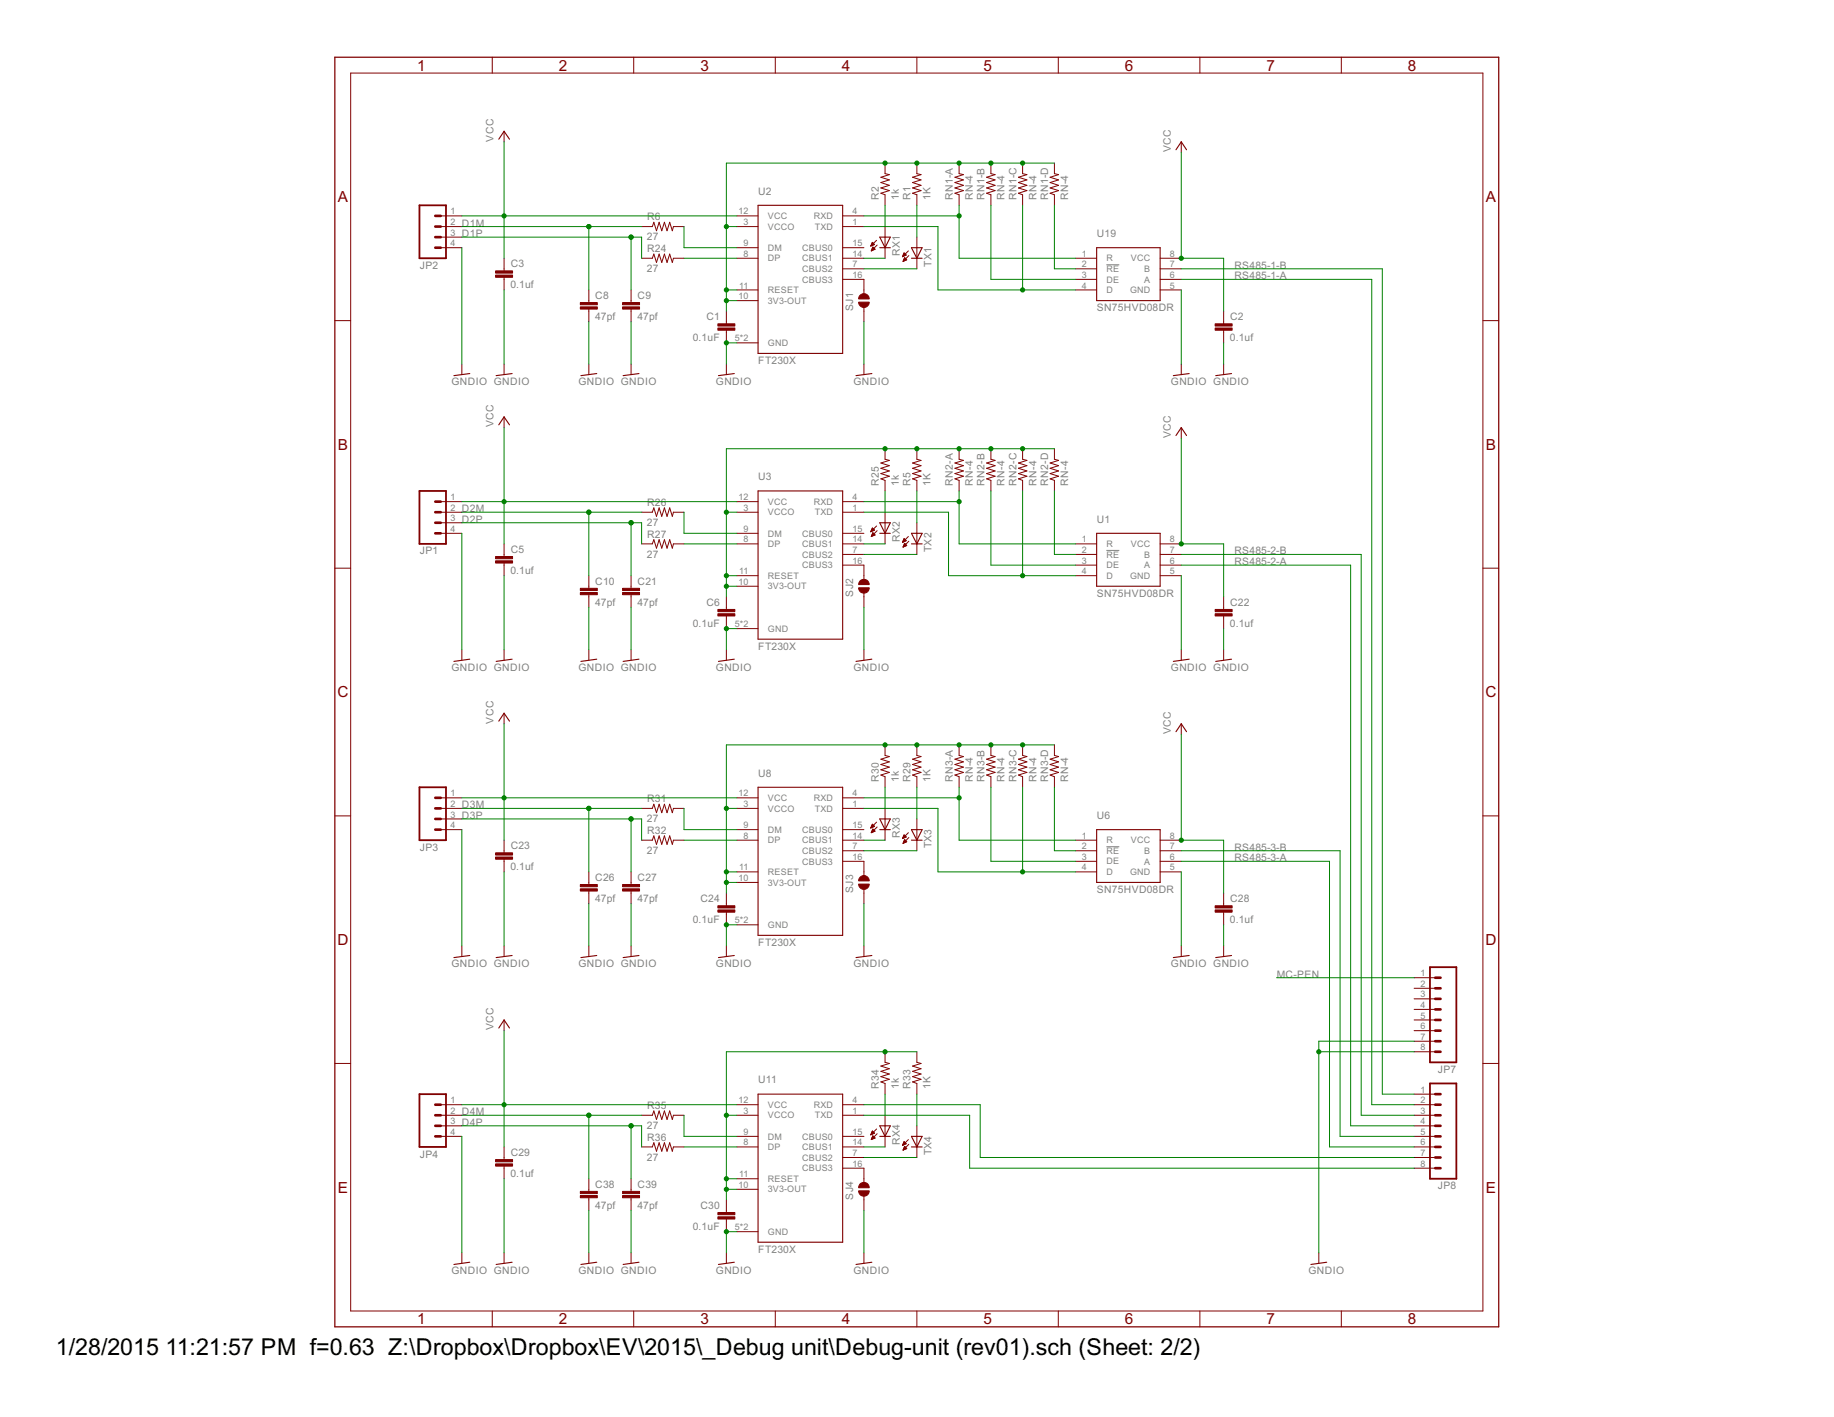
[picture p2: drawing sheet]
<svg xmlns="http://www.w3.org/2000/svg" width="279mm" height="216mm" viewBox="0 0 279 216" stroke-linecap="round" stroke-linejoin="round" font-family="sans-serif">
<path d="M168.6 40.3h1.9M168.6 83.9h1.9M168.6 129h1.9" fill="none" stroke="#808080" stroke-width=".15"/>
<path d="M51 8.7h177.3v193.5h-177.3z" fill="none" stroke="#800000" stroke-width=".19"/>
<g fill="none" stroke="#800000" stroke-width=".15">
<path d="M53.4 11.1h172.5v188.6h-172.5zM75 8.7v2.4M96.5 8.7v2.4M118.1 8.7v2.4M139.7 8.7v2.4M161.2 8.7v2.4M182.8 8.7v2.4M204.3 8.7v2.4M67.1 32.9h3.3M67.1 34.5h3.3M67.1 36.1h3.3M67.1 37.7h3.3"/>
<path d="M76.8 20v1.6M76.8 39.3v2M97.7 34.5h1.7l.2-.6 .4 1.3 .4-1.3 .4 1.3 .4-1.3 .4 1.3 .4-1.3 .4 1.3 .2-.7h1.6M97.7 39.3h1.7l.2-.6 .4 1.3 .4-1.3 .4 1.3 .4-1.3 .4 1.3 .4-1.3 .4 1.3 .2-.7h1.6M112.3 32.9h3.2M112.3 34.5h3.2M112.3 37.7h3.2M112.3 39.3h3.2M128.4 32.9h3.2M128.4 34.5h3.2M128.4 37.7h3.2M128.4 39.3h3.2"/>
<path d="M132.7 37.5h.1M132.7 37.4h.2M132.7 37.3h.3M132.8 37.3h.4M132.8 38.2h.1M132.8 37.2h.4M132.8 38.1h.2M132.8 37.1h.3M132.8 38h.3M132.8 37.1h.2M132.8 38h.5M132.9 37h.1"/>
<path d="M132.9 37.9h.3M132.9 36.9h.1M132.9 37.8h.3M132.9 36.9l-.2 .6M132.9 36.9l.3 .4-.5 .2M132.9 37.8h.2M132.9 37.7h.2M133 37.7l-.3 .5M133 37.7l.3 .3M133 37.7h.1M133.3 38l-.6 .2M133.5 36.6l-.8 .9"/>
<path d="M133.6 37.3l-.9 .9M134.8 24.8v1.7l.7 .1-1.3 .4 1.3 .4-1.3 .4 1.3 .4-1.3 .4 1.3 .4-1.3 .4 .6 .3v1.6M134.8 34.5v4.8M137.5 39.1h.1M137.5 39h.2M137.6 38.9h.2M137.6 38.9h.4M137.6 39.8h.1M137.6 38.8h.4M137.6 39.7h.2M137.6 38.8h.3M137.6 39.7h.3"/>
<path d="M137.7 38.7h.2M137.7 39.6h.4M137.7 38.6h.1M137.7 39.5h.4M137.7 38.5l.3 .4-.5 .2zM137.7 39.5h.3M137.8 39.4h.2M137.8 39.3h.1M137.8 39.3l-.2 .5M137.8 39.3l.3 .3-.5 .2M138.4 38.2l-.9 .9M138.5 38.9l-.9 .9"/>
<path d="M139.7 24.8v1.7l.6 .1-1.3 .4 1.3 .4-1.3 .4 1.3 .4-1.3 .4 1.3 .4-1.3 .4 .7 .3v1.6M139.7 36.1v4.9M146.1 24.8v1.7l.7 .1-1.3 .4 1.3 .4-1.3 .4 1.3 .4-1.3 .4 1.3 .4-1.3 .4 .6 .3v1.6M151 24.8v1.7l.6 .1-1.3 .4 1.3 .4-1.3 .4 1.3 .4-1.3 .4 1.3 .4-1.3 .4 .7 .3v1.6M155.8 24.8v1.7l.6 .1-1.2 .4 1.2 .4-1.2 .4 1.2 .4-1.2 .4 1.2 .4-1.2 .4 .6 .3v1.6M160.6 24.8v1.7l.7 .1-1.3 .4 1.3 .4-1.3 .4 1.3 .4-1.3 .4 1.3 .4-1.3 .4 .6 .3v1.6M163.9 39.3h3.2M176.7 39.3h3.3M180 21.6v1.6M51 48.9h2.4M70.4 55.5v1.6M76.8 42.2v2"/>
<path d="M76.8 55.5v1.6M89.7 44.2v1.9M89.7 47.1v1.9M89.7 55.5v1.6M96.1 44.2v1.9M96.1 47.1v1.9M96.1 55.5v1.6M110.7 47.4v1.9M110.7 50.3v1.9M110.7 55.5v1.6M112.3 44.2h3.2M112.3 45.8h3.2"/>
<path d="M112.3 52.2h3.2M128.4 41h3.2M128.4 42.6h3.2v2.1M131.6 46.8v2.2M131.6 55.5v1.6M163.9 41h3.2M163.9 42.6h3.2M163.9 44.2h3.2M176.7 41h3.3M176.7 42.6h3.3M176.7 44.2h3.3M180 55.5v1.6"/>
<path d="M186.4 47.4v1.9M186.4 50.3v1.9M186.4 55.5v1.6M225.9 48.9h2.4M67.1 76.4h3.3M67.1 78h3.3M67.1 79.7h3.3M76.8 63.5v1.7M97.7 78h1.7l.2-.6 .4 1.3 .4-1.3 .4 1.3 .4-1.3 .4 1.3 .4-1.3 .4 1.3 .2-.7h1.6M112.3 76.4h3.2M112.3 78h3.2M128.4 76.4h3.2"/>
<path d="M128.4 78h3.2M134.8 68.4v1.6l.7 .1-1.3 .4 1.3 .5-1.3 .4 1.3 .4-1.3 .4 1.3 .4-1.3 .4 .6 .2v1.6M134.8 78v4.9M139.7 68.4v1.6l.6 .1-1.3 .4 1.3 .5-1.3 .4 1.3 .4-1.3 .4 1.3 .4-1.3 .4 .7 .2v1.6M139.7 79.7v4.8M146.1 68.4v1.6l.7 .1-1.3 .4 1.3 .5-1.3 .4 1.3 .4-1.3 .4 1.3 .4-1.3 .4 .6 .2v1.6M151 68.4v1.6l.6 .1-1.3 .4 1.3 .5-1.3 .4 1.3 .4-1.3 .4 1.3 .4-1.3 .4 .7 .2v1.6M155.8 68.4v1.6l.6 .1-1.2 .4 1.2 .5-1.2 .4 1.2 .4-1.2 .4 1.2 .4-1.2 .4 .6 .2v1.6M160.6 68.4v1.6l.7 .1-1.3 .4 1.3 .5-1.3 .4 1.3 .4-1.3 .4 1.3 .4-1.3 .4 .6 .2v1.6M180 65.2v1.6M51 86.6h2.4M67.1 81.3h3.3"/>
<path d="M70.4 99v1.6M76.8 82.9v1.9M76.8 85.8v1.9M76.8 99v1.6M89.7 87.7v1.9M89.7 90.6v1.9M89.7 99v1.6M96.1 87.7v1.9M96.1 90.6v1.9M96.1 99v1.6M97.7 82.9h1.7l.2-.7 .4 1.3 .4-1.3 .4 1.3 .4-1.3 .4 1.3 .4-1.3 .4 1.3 .2-.6h1.6M110.7 90.9v2"/>
<path d="M110.7 93.8v2M110.7 99v1.6M112.3 81.3h3.2M112.3 82.9h3.2M112.3 87.7h3.2M112.3 89.3h3.2M112.3 95.8h3.2M128.4 86.1h3.2v2.2M128.4 81.3h3.2M128.4 82.9h3.2M128.4 84.5h3.2M131.6 90.4v2.1"/>
<path d="M131.6 99v1.6M132.7 81h.1M132.7 80.9h.2M132.7 80.9h.3M132.8 80.8h.4M132.8 81.7h.1M132.8 80.7h.4M132.8 81.6h.2M132.8 80.7h.3M132.8 81.6h.3M132.8 80.6h.3M132.8 81.5h.5"/>
<path d="M132.9 80.5h.1M132.9 81.4h.3M132.9 80.5l.3 .3-.5 .2zM132.9 81.3h.2M133 81.2h.1M133.3 81.5l-.3-.3-.3 .5M133.3 81.5l-.6 .2M133.5 80.1l-.8 .9M133.6 80.9l-.9 .8M137.5 82.6h.1M137.5 82.5h.2M137.6 82.5h.2"/>
<path d="M137.6 82.4h.4M137.6 83.3h.1M137.6 83.3h.2M137.6 82.3h.4M137.6 83.2h.3M137.7 82.2h.2M137.7 83.1h.4M137.7 82.2h.1M137.7 82.1l.3 .3-.5 .2zM137.7 82.1h.1M137.7 83h.3M137.8 83h.2"/>
<path d="M137.8 82.9h.1M137.8 82.8l-.2 .6M137.8 82.8l.3 .3-.5 .3M137.8 82.8h.1M138.4 81.7l-.9 .9M138.5 82.5l-.9 .9M163.9 82.9h3.2M163.9 84.5h3.2M163.9 86.1h3.2M163.9 87.7h3.2M176.7 82.9h3.3M176.7 84.5h3.3"/>
<path d="M176.7 86.1h3.3M176.7 87.7h3.3M180 99v1.6M186.4 90.9v2M186.4 93.8v2M186.4 99v1.6M225.9 86.6h2.4M76.8 108.7v1.6M134.8 113.5v1.6l.7 .2-1.3 .4 1.3 .4-1.3 .4 1.3 .4-1.3 .4 1.3 .4-1.3 .4 .6 .2v1.7M139.7 113.5v1.6l.6 .2-1.3 .4 1.3 .4-1.3 .4 1.3 .4-1.3 .4 1.3 .4-1.3 .4 .7 .2v1.7M146.1 113.5v1.6l.7 .2-1.3 .4 1.3 .4-1.3 .4 1.3 .4-1.3 .4 1.3 .4-1.3 .4 .6 .2v1.7M151 113.5v1.6l.6 .2-1.3 .4 1.3 .4-1.3 .4 1.3 .4-1.3 .4 1.3 .4-1.3 .4 .7 .2v1.7"/>
<path d="M155.8 113.5v1.6l.6 .2-1.2 .4 1.2 .4-1.2 .4 1.2 .4-1.2 .4 1.2 .4-1.2 .4 .6 .2v1.7M160.6 113.5v1.6l.7 .2-1.3 .4 1.3 .4-1.3 .4 1.3 .4-1.3 .4 1.3 .4-1.3 .4 .6 .2v1.7M180 110.3v1.6M51 124.3h2.4M67.1 121.6h3.3M67.1 123.2h3.3M67.1 124.8h3.3M67.1 126.4h3.3M76.8 128v1.9M76.8 130.9v1.9M89.7 132.8v2M89.7 135.7v2"/>
<path d="M96.1 132.8v2M96.1 135.7v2M97.7 123.2h1.7l.2-.7 .4 1.3 .4-1.3 .4 1.3 .4-1.3 .4 1.3 .4-1.3 .4 1.3 .2-.6h1.6M97.7 128h1.7l.2-.6 .4 1.3 .4-1.3 .4 1.3 .4-1.3 .4 1.3 .4-1.3 .4 1.3 .2-.7h1.6M110.7 136.1v1.9M110.7 139v1.9M112.3 121.6h3.2M112.3 123.2h3.2M112.3 126.4h3.2M112.3 128h3.2M112.3 132.8h3.2M112.3 134.5h3.2"/>
<path d="M128.4 131.2h3.2v2.2M128.4 121.6h3.2M128.4 123.2h3.2M128.4 126.4h3.2M128.4 128h3.2M128.4 129.6h3.2M131.6 135.5v2.2M132.7 126.2h.1M132.7 126.1h.1M132.7 126h.3M132.7 125.9h.4M132.7 126.9h.1"/>
<path d="M132.8 125.9h.4M132.8 126.8h.1M132.8 125.8h.3M132.8 126.7h.3M132.8 126.7h.4M132.9 125.7h.1M132.9 126.6h.4M132.9 125.6h.1M132.9 126.5h.3M132.9 125.6l.3 .3-.5 .3zM132.9 126.5h.2M132.9 126.4h.2"/>
<path d="M133 126.3l-.3 .6M133 126.3l.3 .3-.6 .3M133 126.3h.1M133.5 125.3l-.8 .9M133.6 126l-.9 .9M134.8 123.2v4.8M137.5 127.7h.1M137.5 127.6h.3M137.6 127.6h.3M137.6 128.5h.1M137.6 127.5h.4M137.6 128.4h.1"/>
<path d="M137.6 127.4h.4M137.6 128.4h.3M137.7 127.4h.2M137.7 128.3h.3M137.7 127.3h.1M137.7 128.2h.4M137.7 128.2h.3M137.8 128.1h.2M137.8 128h.1M137.8 127.9l.3 .3-.5 .3zM138 127.5l-.3-.3-.2 .6M138 127.5l-.5 .3"/>
<path d="M138.4 126.9l-.9 .9M138.5 127.6l-.9 .9M139.7 124.8v4.8M163.9 128h3.2M163.9 129.6h3.2M163.9 131.2h3.2M163.9 132.8h3.2M176.7 128h3.3M176.7 129.6h3.3M176.7 131.2h3.3M176.7 132.8h3.3M186.4 136.1v1.9"/>
<path d="M186.4 139v1.9M225.9 124.3h2.4M70.4 144.1v1.6M76.8 144.1v1.6M76.8 155.4v1.6M89.7 144.1v1.6M96.1 144.1v1.6M110.7 144.1v1.6M112.3 140.9h3.2M131.6 144.1v1.6M180 144.1v1.6M186.4 144.1v1.6"/>
<path d="M215.4 149h3.3M215.4 150.6h3.3M215.4 152.2h3.3M215.4 153.8h3.3M215.4 155.4h3.3M215.4 157h3.3M215.4 158.6h3.3M51 162h2.4M67.1 168.3h3.3M67.1 169.9h3.3M67.1 171.5h3.3M67.1 173.1h3.3"/>
<path d="M76.8 174.8v1.9M76.8 177.7v1.9M89.7 179.6v1.9M96.1 179.6v1.9M97.7 169.9h1.7l.2-.6 .4 1.3 .4-1.3 .4 1.3 .4-1.3 .4 1.3 .4-1.3 .4 1.3 .2-.7h1.6M97.7 174.8h1.7l.2-.7 .4 1.3 .4-1.3 .4 1.3 .4-1.3 .4 1.3 .4-1.3 .4 1.3 .2-.6h1.6M112.3 168.3h3.2M112.3 169.9h3.2M112.3 173.1h3.2M112.3 174.8h3.2M112.3 179.6h3.2M128.4 168.3h3.2"/>
<path d="M128.4 169.9h3.2M128.4 173.1h3.2M128.4 174.8h3.2M128.4 176.4h3.2M128.4 178h3.2v2.1M132.7 172.9h.1M132.7 172.8h.2M132.7 172.7h.4M132.8 172.7h.4M132.8 173.6h.1M132.8 172.6h.4M132.8 173.5h.2"/>
<path d="M132.8 172.5h.3M132.8 173.4h.4M132.8 172.5h.2M132.8 173.4h.5M132.9 172.4h.1M132.9 173.3h.3M132.9 172.3l-.2 .6M132.9 172.3l.3 .4M132.9 172.3h.1M132.9 173.2h.3M132.9 173.2h.2M132.9 173.1h.1"/>
<path d="M133 173.1l.3 .3-.6 .2zM133.2 172.7l-.5 .2M133.5 172l-.8 .9M133.6 172.7l-.9 .9M134.8 160.3v1.6l.7 .1-1.3 .4 1.3 .4-1.3 .4 1.3 .4-1.3 .4 1.3 .4-1.3 .4 .6 .3v1.6M134.8 169.9v4.9M137.5 174.5h.1M137.5 174.4h.2M137.6 174.3h.3M137.6 174.3h.4M137.6 175.2h.1M137.6 174.2h.4"/>
<path d="M137.6 175.1h.2M137.6 174.2h.3M137.6 175.1h.4M137.7 174.1h.2M137.7 175h.4M137.7 174h.1M137.7 174.9h.4M137.7 173.9l.3 .4-.5 .2zM137.7 174.9h.3M137.8 174.8h.1M137.8 174.7h.1M138.1 175l-.3-.3-.2 .5"/>
<path d="M138.1 175l-.5 .2M138.4 173.6l-.9 .9M138.5 174.3l-.9 .9M139.7 160.3v1.6l.6 .1-1.3 .4 1.3 .4-1.3 .4 1.3 .4-1.3 .4 1.3 .4-1.3 .4 .7 .3v1.6M139.7 171.5v4.9M215.4 160.3h3.3M215.4 166.7h3.3M215.4 168.3h3.3M215.4 169.9h3.3M215.4 171.5h3.3M215.4 173.1h3.3M215.4 174.8h3.3"/>
<path d="M215.4 176.4h3.3M215.4 178h3.3M225.9 162h2.4M70.4 190.9v1.6M75 199.7v2.5M76.8 190.9v1.6M89.7 182.5v1.9M89.7 190.9v1.6M96.1 182.5v1.9M96.1 190.9v1.6M96.5 199.7v2.5M110.7 182.8v1.9"/>
<path d="M110.7 185.7v2M110.7 190.9v1.6M112.3 181.2h3.2M112.3 187.7h3.2M118.1 199.7v2.5M131.6 182.2v2.2M131.6 190.9v1.6M139.7 199.7v2.5M161.2 199.7v2.5M182.8 199.7v2.5M200.9 190.9v1.6M204.3 199.7v2.5"/>
</g>
<g fill="#800000" stroke="#800000" stroke-width=".15">
<path d="M75.5 41.9h2.6v.3h-2.6z"/>
<path d="M75.5 41.3h2.6v.3h-2.6z"/>
<path d="M109.4 50h2.6v.3h-2.6z"/>
<path d="M109.4 49.3h2.6v.4h-2.6z"/>
<path d="M88.4 46.8h2.6v.3h-2.6z"/>
<path d="M88.4 46.1h2.6v.3h-2.6z"/>
<path d="M94.8 46.8h2.6v.3h-2.6z"/>
<path d="M94.8 46.1h2.6v.3h-2.6z"/>
<path d="M185.1 50h2.6v.3h-2.6z"/>
<path d="M185.1 49.3h2.6v.4h-2.6z"/>
<path d="M75.5 85.4h2.6v.4h-2.6z"/>
<path d="M75.5 84.8h2.6v.3h-2.6z"/>
<path d="M109.4 93.5h2.6v.4h-2.6z"/>
<path d="M109.4 92.9h2.6v.3h-2.6z"/>
<path d="M88.4 90.3h2.6v.3h-2.6z"/>
<path d="M88.4 89.6h2.6v.4h-2.6z"/>
<path d="M94.8 90.3h2.6v.3h-2.6z"/>
<path d="M94.8 89.6h2.6v.4h-2.6z"/>
<path d="M185.1 93.5h2.6v.4h-2.6z"/>
<path d="M185.1 92.9h2.6v.3h-2.6z"/>
<path d="M75.5 130.6h2.6v.3h-2.6z"/>
<path d="M75.5 129.9h2.6v.4h-2.6z"/>
<path d="M109.4 138.6h2.6v.4h-2.6z"/>
<path d="M109.4 138h2.6v.3h-2.6z"/>
<path d="M88.4 135.4h2.6v.4h-2.6z"/>
<path d="M88.4 134.8h2.6v.3h-2.6z"/>
<path d="M94.8 135.4h2.6v.4h-2.6z"/>
<path d="M94.8 134.8h2.6v.3h-2.6z"/>
<path d="M185.1 138.6h2.6v.4h-2.6z"/>
<path d="M185.1 138h2.6v.3h-2.6z"/>
<path d="M75.5 177.3h2.6v.4h-2.6z"/>
<path d="M75.5 176.7h2.6v.3h-2.6z"/>
<path d="M109.4 185.4h2.6v.3h-2.6z"/>
<path d="M109.4 184.7h2.6v.4h-2.6z"/>
<path d="M88.4 182.2h2.6v.3h-2.6z"/>
<path d="M88.4 181.5h2.6v.4h-2.6z"/>
<path d="M94.8 182.2h2.6v.3h-2.6z"/>
<path d="M94.8 181.5h2.6v.4h-2.6z"/>
</g>
<g fill="none" stroke="#800000" stroke-width=".17">
<path d="M76 21.2l.8-1.2 .8 1.2M115.5 31.3h12.9v22.5h-12.9zM134 37.7h1.6M134 36.1h1.6l-.8 1.6zM138.9 37.7h1.6l-.8 1.6zM138.9 39.3h1.6M167.1 37.7h9.6v8.1h-9.6zM179.2 22.8l.8-1.2 .8 1.2M71.6 56.9l-2.4 .3M78 56.9l-2.4 .3M90.9 56.9l-2.4 .3M97.3 56.9l-2.4 .3"/>
<path d="M111.9 56.9l-2.4 .3M132.8 56.9l-2.4 .3M181.2 56.9l-2.4 .3M187.6 56.9l-2.4 .3M76 64.7l.8-1.2 .8 1.2M115.5 74.8h12.9v22.6h-12.9zM134 79.7h1.6l-.8 1.6zM179.2 66.4l.8-1.2 .8 1.2M134 81.3h1.6M138.9 81.3h1.6l-.8 1.6zM138.9 82.9h1.6M167.1 81.3h9.6v8h-9.6z"/>
<path d="M71.6 100.4l-2.4 .4M76 109.9l.8-1.2 .8 1.2M78 100.4l-2.4 .4M90.9 100.4l-2.4 .4M97.3 100.4l-2.4 .4M111.9 100.4l-2.4 .4M115.5 120h12.9v22.5h-12.9zM132.8 100.4l-2.4 .4M179.2 111.5l.8-1.2 .8 1.2M181.2 100.4l-2.4 .4M187.6 100.4l-2.4 .4M134 126.4h1.6"/>
<path d="M134 124.8h1.6l-.8 1.6zM138.9 126.4h1.6l-.8 1.6zM138.9 128h1.6M167.1 126.4h9.6v8.1h-9.6zM71.6 145.6l-2.4 .3M76 156.6l.8-1.2 .8 1.2M78 145.6l-2.4 .3M90.9 145.6l-2.4 .3M97.3 145.6l-2.4 .3M111.9 145.6l-2.4 .3M132.8 145.6l-2.4 .3M181.2 145.6l-2.4 .3"/>
<path d="M187.6 145.6l-2.4 .3M115.5 166.7h12.9v22.6h-12.9zM134 171.5h1.6l-.8 1.6zM134 173.1h1.6M138.9 173.1h1.6l-.8 1.7zM138.9 174.8h1.6M71.6 192.3l-2.4 .4M78 192.3l-2.4 .4M90.9 192.3l-2.4 .4M97.3 192.3l-2.4 .4M111.9 192.3l-2.4 .4M132.8 192.3l-2.4 .4"/>
<path d="M202.1 192.3l-2.4 .4"/>
</g>
<path d="M63.9 31.3h4v8h-4zM63.9 74.8h4v8.1h-4zM63.9 120h4v8h-4zM217.8 147.4h4.1v14.5h-4.1zM63.9 166.7h4v8.1h-4zM217.8 165.1h4.1v14.5h-4.1z" fill="none" stroke="#800000" stroke-width=".28"/>
<g fill="none" stroke="#800000" stroke-width=".4">
<path d="M66.3 36.1h.8M66.3 34.5h.8M66.3 32.9h.8M66.3 37.7h.8M66.3 79.7h.8M66.3 78h.8M66.3 76.4h.8M66.3 81.3h.8M66.3 124.8h.8M66.3 123.2h.8M66.3 121.6h.8M66.3 126.4h.8"/>
<path d="M218.7 152.2h.8M218.7 150.6h.8M218.7 149h.8M218.7 155.4h.8M218.7 153.8h.8M218.7 157h.8M218.7 158.6h.8M66.3 169.9h.8M66.3 168.3h.8M66.3 173.1h.8M66.3 171.5h.8M218.7 160.3h.8"/>
<path d="M218.7 169.9h.8M218.7 168.3h.8M218.7 166.7h.8M218.7 173.1h.8M218.7 171.5h.8M218.7 174.8h.8M218.7 176.4h.8M218.7 178h.8"/>
</g>
<g fill="#800000" stroke="#800000" stroke-width=".15">
<path d="M131 45a.8 .8 0 0 1 .9-.2 .8 .8 0 0 1 .5 .8h-1.6z" fill-rule="evenodd"/>
<path d="M130.8 46h1.6a.8 .8 0 0 1-.8 .9 .8 .8 0 0 1-.8-.9z" fill-rule="evenodd"/>
<path d="M131 88.5a.81 .81 0 0 1 .9-.2 .81 .81 0 0 1 .5 .8h-1.6z" fill-rule="evenodd"/>
<path d="M130.8 89.6h1.6a.8 .8 0 0 1-.8 .8 .8 .8 0 0 1-.8-.8z" fill-rule="evenodd"/>
<path d="M131 133.7a.8 .8 0 0 1 .9-.2 .8 .8 0 0 1 .5 .7h-1.6z" fill-rule="evenodd"/>
<path d="M130.8 134.7h1.6a.8 .8 0 0 1-.8 .8 .8 .8 0 0 1-.8-.8z" fill-rule="evenodd"/>
<path d="M131 180.4a.81 .81 0 0 1 .9-.2 .81 .81 0 0 1 .5 .8h-1.6z" fill-rule="evenodd"/>
<path d="M130.8 181.4h1.6a.8 .8 0 0 1-.8 .9 .8 .8 0 0 1-.8-.9z" fill-rule="evenodd"/>
</g>
<g fill="none" stroke="#008000" stroke-width=".15">
<path d="M70.4 37.7v17.8M70.4 34.5h27.3M70.4 36.1h27.3v3.2M70.4 32.9h41.9M76.8 21.6v17.7M89.7 34.5v9.7M96.1 36.1v8.1M104.2 39.3h8.1M104.2 34.5v3.2h8.1M110.7 34.5h1.6M131.6 34.5h11.3v9.7h21M131.6 32.9h14.5"/>
<path d="M131.6 39.3h3.2M134.8 31.3v3.2M139.7 31.3v4.8M146.1 31.3v8h17.8M151 31.3v11.3h12.9M155.8 31.3v12.9M160.6 24.8h-49.9v22.6M160.6 31.3v9.7h3.3M180 23.2v16.1h6.4v8.1M76.8 44.2v11.3M89.7 49v6.5M96.1 49v6.5"/>
<path d="M110.7 45.8h1.6M110.7 44.2h1.6M112.3 52.2h-1.6v3.3M131.6 49v6.5M131.6 41h8.1M180 44.2v11.3M180 42.6h29v125.7h6.4M180 41h30.6v125.7h4.8M186.4 52.2v3.3M70.4 79.7h27.3v3.2M70.4 78h27.3M70.4 76.4h41.9"/>
<path d="M76.8 65.2v17.7M89.7 78v9.7M96.1 79.7v8M104.2 78v3.3h8.1M110.7 78h1.6M131.6 78h12.9v9.7h19.4M131.6 76.4h14.5M134.8 74.8v3.2M139.7 74.8v4.9M146.1 74.8v8.1h17.8M151 74.8v11.3h12.9M155.8 74.8v12.9"/>
<path d="M160.6 68.4h-49.9v22.5M160.6 74.8v9.7h3.3M180 66.8v16.1h6.4v8M70.4 81.3v17.7M76.8 87.7v11.3M89.7 92.5v6.5M96.1 92.5v6.5M104.2 82.9h8.1M110.7 89.3h1.6M110.7 87.7h1.6M112.3 95.8h-1.6v3.2M131.6 92.5v6.5"/>
<path d="M131.6 82.9h3.2M131.6 84.5h8.1M180 87.7v11.3M180 84.5h27.4v85.4h8M180 86.1h25.8v85.4h9.6M186.4 95.8v3.2M76.8 110.3v17.7M134.8 120v3.2M139.7 120v4.8M146.1 120v8h17.8M151 120v11.2h12.9M155.8 120v12.8"/>
<path d="M160.6 113.5h-49.9v22.6M160.6 120v9.6h3.3M180 111.9v16.1h6.4v8.1M70.4 126.4v17.7M70.4 124.8h27.3v3.2M70.4 123.2h27.3M70.4 121.6h41.9M76.8 132.8v11.3M89.7 123.2v9.6M89.7 137.7v6.4M96.1 124.8v8M96.1 137.7v6.4"/>
<path d="M104.2 128h8.1M104.2 123.2v3.2h8.1M110.7 123.2h1.6M110.7 134.5h1.6M110.7 132.8h1.6M131.6 137.7v6.4M131.6 123.2h11.3v9.6h21M131.6 121.6h14.5M131.6 128h3.2M131.6 129.6h8.1M180 132.8v11.3M180 129.6h24.2v43.5h11.2"/>
<path d="M180 131.2h22.5v43.6h12.9M76.8 157v17.8M112.3 140.9h-1.6v3.2M186.4 140.9v3.2M194.5 149h20.9M215.4 158.6h-14.5v32.3M70.4 173.1v17.8M70.4 171.5h27.3v3.3M70.4 169.9h27.3M70.4 168.3h41.9M76.8 179.6v11.3M89.7 169.9v9.7"/>
<path d="M96.1 171.5v8.1M104.2 169.9v3.2h8.1M104.2 174.8h8.1M110.7 169.9h1.6M110.7 179.6h1.6M131.6 169.9h16.1v8.1h67.7M131.6 168.3h17.7v8.1h66.1M131.6 176.4h8.1M131.6 174.8h3.2M134.8 166.7v3.2M139.7 160.3h-29v22.5M139.7 166.7v4.8"/>
<path d="M200.9 160.3h14.5M89.7 184.4v6.5M96.1 184.4v6.5M110.7 181.2h1.6M112.3 187.7h-1.6v3.2M131.6 184.4v6.5"/>
</g>
<g fill="#008000" stroke="#008000" stroke-width=".15">
<circle cx="110.7" cy="52.2" r=".32"/>
<circle cx="110.7" cy="95.8" r=".32"/>
<circle cx="110.7" cy="140.9" r=".32"/>
<circle cx="110.7" cy="187.7" r=".32"/>
<circle cx="200.9" cy="160.3" r=".32"/>
<circle cx="89.7" cy="34.5" r=".32"/>
<circle cx="96.1" cy="36.1" r=".32"/>
<circle cx="89.7" cy="78" r=".32"/>
<circle cx="96.1" cy="79.7" r=".32"/>
<circle cx="89.7" cy="123.2" r=".32"/>
<circle cx="96.1" cy="124.8" r=".32"/>
<circle cx="89.7" cy="169.9" r=".32"/>
<circle cx="96.1" cy="171.5" r=".32"/>
<circle cx="76.8" cy="32.9" r=".32"/>
<circle cx="180" cy="39.3" r=".32"/>
<circle cx="76.8" cy="76.4" r=".32"/>
<circle cx="180" cy="82.9" r=".32"/>
<circle cx="76.8" cy="121.6" r=".32"/>
<circle cx="180" cy="128" r=".32"/>
<circle cx="76.8" cy="168.3" r=".32"/>
<circle cx="110.7" cy="45.8" r=".32"/>
<circle cx="110.7" cy="44.2" r=".32"/>
<circle cx="110.7" cy="34.5" r=".32"/>
<circle cx="134.8" cy="24.8" r=".32"/>
<circle cx="151" cy="24.8" r=".32"/>
<circle cx="139.7" cy="24.8" r=".32"/>
<circle cx="146.1" cy="24.8" r=".32"/>
<circle cx="155.8" cy="24.8" r=".32"/>
<circle cx="146.1" cy="32.9" r=".32"/>
<circle cx="155.8" cy="44.2" r=".32"/>
<circle cx="110.7" cy="89.3" r=".32"/>
<circle cx="110.7" cy="87.7" r=".32"/>
<circle cx="110.7" cy="78" r=".32"/>
<circle cx="134.8" cy="68.4" r=".32"/>
<circle cx="151" cy="68.4" r=".32"/>
<circle cx="139.7" cy="68.4" r=".32"/>
<circle cx="146.1" cy="68.4" r=".32"/>
<circle cx="155.8" cy="68.4" r=".32"/>
<circle cx="146.1" cy="76.4" r=".32"/>
<circle cx="155.8" cy="87.7" r=".32"/>
<circle cx="110.7" cy="134.5" r=".32"/>
<circle cx="110.7" cy="132.8" r=".32"/>
<circle cx="110.7" cy="123.2" r=".32"/>
<circle cx="134.8" cy="113.5" r=".32"/>
<circle cx="151" cy="113.5" r=".32"/>
<circle cx="139.7" cy="113.5" r=".32"/>
<circle cx="146.1" cy="113.5" r=".32"/>
<circle cx="155.8" cy="113.5" r=".32"/>
<circle cx="146.1" cy="121.6" r=".32"/>
<circle cx="155.8" cy="132.8" r=".32"/>
<circle cx="110.7" cy="181.2" r=".32"/>
<circle cx="110.7" cy="179.6" r=".32"/>
<circle cx="110.7" cy="169.9" r=".32"/>
<circle cx="134.8" cy="160.3" r=".32"/>
</g>
<g font-size="4">
<text x="8.5" y="206.4">1/28/2015</text>
<text x="25.2" y="206.4">11:21:57 PM f=0.63 Z:\Dropbox\Dropbox\EV\2015\_Debug unit\Debug-unit (rev01).sch (Sheet: 2/2)</text>
</g>
<g font-size="2.6" fill="#800000">
<text x="63.6" y="10.8">1</text>
<text x="85.1" y="10.8">2</text>
<text x="106.7" y="10.8">3</text>
<text x="128.3" y="10.8">4</text>
<text x="149.8" y="10.8">5</text>
<text x="171.4" y="10.8">6</text>
<text x="192.9" y="10.8">7</text>
<text x="214.5" y="10.8">8</text>
<text x="51.5" y="30.8">A</text>
<text x="226.4" y="30.8">A</text>
<text x="51.5" y="68.5">B</text>
<text x="226.4" y="68.5">B</text>
<text x="51.4" y="106.3">C</text>
<text x="226.3" y="106.3">C</text>
<text x="51.4" y="144">D</text>
<text x="226.3" y="144">D</text>
<text x="51.5" y="181.7">E</text>
<text x="226.4" y="181.7">E</text>
<text x="63.6" y="201.8">1</text>
<text x="85.1" y="201.8">2</text>
<text x="106.7" y="201.8">3</text>
<text x="128.3" y="201.8">4</text>
<text x="149.8" y="201.8">5</text>
<text x="171.4" y="201.8">6</text>
<text x="192.9" y="201.8">7</text>
<text x="214.5" y="201.8">8</text>
</g>
<g font-size="1.8" fill="#808080">
<text x="75.2" y="21.6" transform="rotate(-90 75.2 21.6)">VCC</text>
<text x="178.4" y="23.2" transform="rotate(-90 178.4 23.2)">VCC</text>
<text x="115.5" y="29.7">U2</text>
<text x="70.4" y="34.5">D1M</text>
<text x="98.6" y="33.6">R6</text>
<text x="133.9" y="30.5" transform="rotate(-90 133.9 30.5)">R2</text>
<text x="136.9" y="30.5" transform="rotate(-90 136.9 30.5)">1k</text>
<text x="138.7" y="30.5" transform="rotate(-90 138.7 30.5)">R1</text>
<text x="141.8" y="30.5" transform="rotate(-90 141.8 30.5)">1K</text>
<text x="145.2" y="30.5" transform="rotate(-90 145.2 30.5)">RN1-A</text>
<text x="148.2" y="30.5" transform="rotate(-90 148.2 30.5)">RN-4</text>
<text x="150" y="30.5" transform="rotate(-90 150 30.5)">RN1-B</text>
<text x="153" y="30.5" transform="rotate(-90 153 30.5)">RN-4</text>
<text x="154.8" y="30.5" transform="rotate(-90 154.8 30.5)">RN1-C</text>
<text x="157.9" y="30.5" transform="rotate(-90 157.9 30.5)">RN-4</text>
<text x="159.7" y="30.5" transform="rotate(-90 159.7 30.5)">RN1-D</text>
<text x="162.7" y="30.5" transform="rotate(-90 162.7 30.5)">RN-4</text>
<text x="63.9" y="41">JP2</text>
<text x="70.4" y="36.1">D1P</text>
<text x="77.8" y="40.7">C3</text>
<text x="98.6" y="36.6">27</text>
<text x="98.6" y="41.4">27</text>
<text x="98.6" y="38.4">R24</text>
<text x="137.1" y="39" transform="rotate(-90 137.1 39)">RX1</text>
<text x="141.9" y="40.6" transform="rotate(-90 141.9 40.6)">TX1</text>
<text x="167.1" y="36.1">U19</text>
<text x="188.1" y="41">RS485-1-B</text>
<text x="77.8" y="43.9">0.1uf</text>
<text x="90.7" y="45.6">C8</text>
<text x="97.1" y="45.6">C9</text>
<text x="130" y="47.4" transform="rotate(-90 130 47.4)">SJ1</text>
<text x="167.1" y="47.4">SN75HVD08DR</text>
<text x="188.1" y="42.6">RS485-1-A</text>
<text x="90.7" y="48.8">47pf</text>
<text x="97.1" y="48.8">47pf</text>
<text x="105.5" y="52">0.1uF</text>
<text x="107.6" y="48.8">C1</text>
<text x="187.4" y="52">0.1uf</text>
<text x="187.4" y="48.8">C2</text>
<text x="68.8" y="58.7">GNDIO GNDIO</text>
<text x="88.1" y="58.7">GNDIO GNDIO</text>
<text x="109.1" y="58.7">GNDIO</text>
<text x="115.5" y="55.5">FT230X</text>
<text x="130" y="58.7">GNDIO</text>
<text x="178.4" y="58.7">GNDIO GNDIO</text>
<text x="75.2" y="65.1" transform="rotate(-90 75.2 65.1)">VCC</text>
<text x="178.4" y="66.7" transform="rotate(-90 178.4 66.7)">VCC</text>
<text x="98.6" y="77.1">R26</text>
<text x="115.5" y="73.2">U3</text>
<text x="133.9" y="74" transform="rotate(-90 133.9 74)">R25</text>
<text x="136.9" y="74" transform="rotate(-90 136.9 74)">1k</text>
<text x="138.7" y="74" transform="rotate(-90 138.7 74)">R5</text>
<text x="141.8" y="74" transform="rotate(-90 141.8 74)">1K</text>
<text x="145.2" y="74" transform="rotate(-90 145.2 74)">RN2-A</text>
<text x="148.2" y="74" transform="rotate(-90 148.2 74)">RN-4</text>
<text x="150" y="74" transform="rotate(-90 150 74)">RN2-B</text>
<text x="153" y="74" transform="rotate(-90 153 74)">RN-4</text>
<text x="154.8" y="74" transform="rotate(-90 154.8 74)">RN2-C</text>
<text x="157.9" y="74" transform="rotate(-90 157.9 74)">RN-4</text>
<text x="159.7" y="74" transform="rotate(-90 159.7 74)">RN2-D</text>
<text x="162.7" y="74" transform="rotate(-90 162.7 74)">RN-4</text>
<text x="70.4" y="78">D2M</text>
<text x="70.4" y="79.6">D2P</text>
<text x="98.6" y="80.1">27</text>
<text x="98.6" y="81.9">R27</text>
<text x="137.1" y="82.5" transform="rotate(-90 137.1 82.5)">RX2</text>
<text x="167.1" y="79.6">U1</text>
<text x="63.9" y="84.5">JP1</text>
<text x="77.8" y="87.5">0.1uf</text>
<text x="77.8" y="84.2">C5</text>
<text x="90.7" y="89.1">C10</text>
<text x="97.1" y="89.1">C21</text>
<text x="98.6" y="85">27</text>
<text x="141.9" y="84.1" transform="rotate(-90 141.9 84.1)">TX2</text>
<text x="188.1" y="84.5">RS485-2-B</text>
<text x="188.1" y="86.1">RS485-2-A</text>
<text x="90.7" y="92.3">47pf</text>
<text x="97.1" y="92.3">47pf</text>
<text x="105.5" y="95.5">0.1uF</text>
<text x="107.6" y="92.3">C6</text>
<text x="130" y="90.9" transform="rotate(-90 130 90.9)">SJ2</text>
<text x="167.1" y="90.9">SN75HVD08DR</text>
<text x="187.4" y="95.5">0.1uf</text>
<text x="187.4" y="92.3">C22</text>
<text x="115.5" y="99">FT230X</text>
<text x="68.8" y="102.2">GNDIO GNDIO</text>
<text x="88.1" y="102.2">GNDIO GNDIO</text>
<text x="109.1" y="102.2">GNDIO</text>
<text x="130" y="102.2">GNDIO</text>
<text x="178.4" y="102.2">GNDIO GNDIO</text>
<text x="75.2" y="110.2" transform="rotate(-90 75.2 110.2)">VCC</text>
<text x="178.4" y="111.9" transform="rotate(-90 178.4 111.9)">VCC</text>
<text x="115.5" y="118.3">U8</text>
<text x="133.9" y="119.1" transform="rotate(-90 133.9 119.1)">R30</text>
<text x="136.9" y="119.1" transform="rotate(-90 136.9 119.1)">1k</text>
<text x="138.7" y="119.1" transform="rotate(-90 138.7 119.1)">R29</text>
<text x="141.8" y="119.1" transform="rotate(-90 141.8 119.1)">1K</text>
<text x="145.2" y="119.1" transform="rotate(-90 145.2 119.1)">RN3-A</text>
<text x="148.2" y="119.1" transform="rotate(-90 148.2 119.1)">RN-4</text>
<text x="150" y="119.1" transform="rotate(-90 150 119.1)">RN3-B</text>
<text x="153" y="119.1" transform="rotate(-90 153 119.1)">RN-4</text>
<text x="154.8" y="119.1" transform="rotate(-90 154.8 119.1)">RN3-C</text>
<text x="157.9" y="119.1" transform="rotate(-90 157.9 119.1)">RN-4</text>
<text x="159.7" y="119.1" transform="rotate(-90 159.7 119.1)">RN3-D</text>
<text x="162.7" y="119.1" transform="rotate(-90 162.7 119.1)">RN-4</text>
<text x="70.4" y="123.2">D3M</text>
<text x="70.4" y="124.8">D3P</text>
<text x="98.6" y="125.3">27</text>
<text x="98.6" y="122.2">R31</text>
<text x="167.1" y="124.8">U6</text>
<text x="63.9" y="129.6">JP3</text>
<text x="77.8" y="129.4">C23</text>
<text x="98.6" y="130.1">27</text>
<text x="98.6" y="127.1">R32</text>
<text x="137.1" y="127.7" transform="rotate(-90 137.1 127.7)">RX3</text>
<text x="141.9" y="129.3" transform="rotate(-90 141.9 129.3)">TX3</text>
<text x="188.1" y="129.6">RS485-3-B</text>
<text x="188.1" y="131.2">RS485-3-A</text>
<text x="77.8" y="132.6">0.1uf</text>
<text x="90.7" y="137.4">47pf</text>
<text x="90.7" y="134.2">C26</text>
<text x="97.1" y="137.4">47pf</text>
<text x="97.1" y="134.2">C27</text>
<text x="106.7" y="137.4">C24</text>
<text x="130" y="136" transform="rotate(-90 130 136)">SJ3</text>
<text x="167.1" y="136.1">SN75HVD08DR</text>
<text x="187.4" y="137.4">C28</text>
<text x="105.5" y="140.7">0.1uF</text>
<text x="187.4" y="140.7">0.1uf</text>
<text x="68.8" y="147.4">GNDIO GNDIO</text>
<text x="88.1" y="147.4">GNDIO GNDIO</text>
<text x="109.1" y="147.4">GNDIO</text>
<text x="115.5" y="144.1">FT230X</text>
<text x="130" y="147.4">GNDIO</text>
<text x="178.4" y="147.4">GNDIO GNDIO</text>
<text x="194.5" y="149">MC-PEN</text>
<text x="75.2" y="157" transform="rotate(-90 75.2 157)">VCC</text>
<text x="115.5" y="165.1">U11</text>
<text x="133.9" y="165.9" transform="rotate(-90 133.9 165.9)">R34</text>
<text x="136.9" y="165.9" transform="rotate(-90 136.9 165.9)">1k</text>
<text x="138.7" y="165.9" transform="rotate(-90 138.7 165.9)">R33</text>
<text x="141.8" y="165.9" transform="rotate(-90 141.8 165.9)">1K</text>
<text x="219" y="163.5">JP7</text>
<text x="70.4" y="169.9">D4M</text>
<text x="70.4" y="171.5">D4P</text>
<text x="98.6" y="172">27</text>
<text x="98.6" y="169">R35</text>
<text x="98.6" y="173.8">R36</text>
<text x="63.9" y="176.4">JP4</text>
<text x="77.8" y="179.4">0.1uf</text>
<text x="77.8" y="176.1">C29</text>
<text x="98.6" y="176.9">27</text>
<text x="137.1" y="174.4" transform="rotate(-90 137.1 174.4)">RX4</text>
<text x="141.9" y="176" transform="rotate(-90 141.9 176)">TX4</text>
<text x="90.7" y="184.2">47pf</text>
<text x="90.7" y="181">C38</text>
<text x="97.1" y="184.2">47pf</text>
<text x="97.1" y="181">C39</text>
<text x="106.7" y="184.2">C30</text>
<text x="130" y="182.8" transform="rotate(-90 130 182.8)">SJ4</text>
<text x="219" y="181.2">JP8</text>
<text x="105.5" y="187.4">0.1uF</text>
<text x="115.5" y="190.9">FT230X</text>
<text x="68.8" y="194.1">GNDIO GNDIO</text>
<text x="88.1" y="194.1">GNDIO GNDIO</text>
<text x="109.1" y="194.1">GNDIO</text>
<text x="130" y="194.1">GNDIO</text>
<text x="199.3" y="194.1">GNDIO</text>
</g>
<g font-size="1.5" fill="#808080">
<text x="68.6" y="32.7">1</text>
<text x="68.6" y="34.3">2</text>
<text x="68.6" y="35.9">3</text>
<text x="112.5" y="32.7">12</text>
<text x="113.2" y="34.3">3</text>
<text x="117" y="33.4">VCC</text>
<text x="117" y="35">VCCO</text>
<text x="124" y="33.4">RXD</text>
<text x="124.1" y="35">TXD</text>
<text x="129.9" y="32.7">4</text>
<text x="129.9" y="34.3">1</text>
<text x="68.6" y="37.5">4</text>
<text x="113.2" y="37.5">9</text>
<text x="113.2" y="39.1">8</text>
<text x="117" y="38.2">DM</text>
<text x="117" y="39.8">DP</text>
<text x="122.2" y="38.2">CBUS0</text>
<text x="122.2" y="39.8">CBUS1</text>
<text x="122.2" y="41.5">CBUS2</text>
<text x="129.9" y="37.5">15</text>
<text x="129.9" y="39.1">14</text>
<text x="129.9" y="40.7">7</text>
<text x="164.8" y="39.1">1</text>
<text x="164.8" y="40.7">2</text>
<text x="168.6" y="39.8">R</text>
<text x="168.6" y="41.4">RE</text>
<text x="172.3" y="39.8">VCC</text>
<text x="174.3" y="41.5">B</text>
<text x="178.2" y="39.1">8</text>
<text x="178.2" y="40.7">7</text>
<text x="112.5" y="45.6">10</text>
<text x="112.6" y="44">11</text>
<text x="117" y="46.3">3V3-OUT</text>
<text x="117" y="44.7">RESET</text>
<text x="122.2" y="43.1">CBUS3</text>
<text x="129.9" y="42.3">16</text>
<text x="164.8" y="42.3">3</text>
<text x="164.8" y="44">4</text>
<text x="168.6" y="43.1">DE</text>
<text x="168.6" y="44.7">D</text>
<text x="172.2" y="44.7">GND</text>
<text x="174.3" y="43.1">A</text>
<text x="178.2" y="42.3">6</text>
<text x="178.2" y="44">5</text>
<text x="112" y="52">5*2</text>
<text x="117" y="52.7">GND</text>
<text x="68.6" y="76.2">1</text>
<text x="68.6" y="77.8">2</text>
<text x="112.5" y="76.2">12</text>
<text x="113.2" y="77.8">3</text>
<text x="117" y="76.9">VCC</text>
<text x="124" y="76.9">RXD</text>
<text x="129.9" y="76.2">4</text>
<text x="129.9" y="77.8">1</text>
<text x="68.6" y="79.4">3</text>
<text x="68.6" y="81">4</text>
<text x="113.2" y="81">9</text>
<text x="113.2" y="82.6">8</text>
<text x="117" y="81.7">DM</text>
<text x="117" y="83.4">DP</text>
<text x="117" y="78.5">VCCO</text>
<text x="122.2" y="81.8">CBUS0</text>
<text x="122.2" y="83.4">CBUS1</text>
<text x="124.1" y="78.5">TXD</text>
<text x="129.9" y="81">15</text>
<text x="129.9" y="82.6">14</text>
<text x="164.8" y="82.6">1</text>
<text x="168.6" y="83.4">R</text>
<text x="172.3" y="83.4">VCC</text>
<text x="178.2" y="82.6">8</text>
<text x="112.5" y="89.1">10</text>
<text x="112.6" y="87.5">11</text>
<text x="117" y="89.8">3V3-OUT</text>
<text x="117" y="88.2">RESET</text>
<text x="122.2" y="85">CBUS2</text>
<text x="122.2" y="86.6">CBUS3</text>
<text x="129.9" y="84.3">7</text>
<text x="129.9" y="85.9">16</text>
<text x="164.8" y="84.3">2</text>
<text x="164.8" y="85.9">3</text>
<text x="164.8" y="87.5">4</text>
<text x="168.6" y="85">RE</text>
<text x="168.6" y="86.6">DE</text>
<text x="168.6" y="88.2">D</text>
<text x="172.2" y="88.2">GND</text>
<text x="174.3" y="85">B</text>
<text x="174.3" y="86.6">A</text>
<text x="178.2" y="84.3">7</text>
<text x="178.2" y="85.9">6</text>
<text x="178.2" y="87.5">5</text>
<text x="112" y="95.5">5*2</text>
<text x="117" y="96.3">GND</text>
<text x="68.6" y="121.3">1</text>
<text x="68.6" y="122.9">2</text>
<text x="68.6" y="124.6">3</text>
<text x="112.5" y="121.3">12</text>
<text x="113.2" y="122.9">3</text>
<text x="117" y="122">VCC</text>
<text x="117" y="123.7">VCCO</text>
<text x="124" y="122.1">RXD</text>
<text x="124.1" y="123.7">TXD</text>
<text x="129.9" y="121.3">4</text>
<text x="129.9" y="122.9">1</text>
<text x="68.6" y="126.2">4</text>
<text x="113.2" y="126.2">9</text>
<text x="113.2" y="127.8">8</text>
<text x="117" y="126.9">DM</text>
<text x="117" y="128.5">DP</text>
<text x="122.2" y="126.9">CBUS0</text>
<text x="122.2" y="128.5">CBUS1</text>
<text x="122.2" y="130.1">CBUS2</text>
<text x="122.2" y="131.7">CBUS3</text>
<text x="129.9" y="126.2">15</text>
<text x="129.9" y="127.8">14</text>
<text x="129.9" y="129.4">7</text>
<text x="129.9" y="131">16</text>
<text x="164.8" y="127.8">1</text>
<text x="164.8" y="129.4">2</text>
<text x="164.8" y="131">3</text>
<text x="168.6" y="128.5">R</text>
<text x="168.6" y="130.1">RE</text>
<text x="168.6" y="131.7">DE</text>
<text x="172.3" y="128.5">VCC</text>
<text x="174.3" y="130.1">B</text>
<text x="174.3" y="131.7">A</text>
<text x="178.2" y="127.8">8</text>
<text x="178.2" y="129.4">7</text>
<text x="178.2" y="131">6</text>
<text x="112.5" y="134.2">10</text>
<text x="112.6" y="132.6">11</text>
<text x="117" y="134.9">3V3-OUT</text>
<text x="117" y="133.3">RESET</text>
<text x="164.8" y="132.6">4</text>
<text x="168.6" y="133.3">D</text>
<text x="172.2" y="133.3">GND</text>
<text x="178.2" y="132.6">5</text>
<text x="112" y="140.7">5*2</text>
<text x="117" y="141.4">GND</text>
<text x="216.4" y="148.7">1</text>
<text x="216.4" y="150.4">2</text>
<text x="216.4" y="152">3</text>
<text x="216.4" y="153.6">4</text>
<text x="216.4" y="155.2">5</text>
<text x="216.4" y="156.8">6</text>
<text x="216.4" y="158.4">7</text>
<text x="216.4" y="160">8</text>
<text x="216.4" y="166.5">1</text>
<text x="68.6" y="168.1">1</text>
<text x="68.6" y="169.7">2</text>
<text x="68.6" y="171.3">3</text>
<text x="68.6" y="172.9">4</text>
<text x="112.5" y="168.1">12</text>
<text x="113.2" y="172.9">9</text>
<text x="113.2" y="169.7">3</text>
<text x="117" y="168.8">VCC</text>
<text x="117" y="173.6">DM</text>
<text x="117" y="170.4">VCCO</text>
<text x="122.2" y="173.6">CBUS0</text>
<text x="124" y="168.8">RXD</text>
<text x="124.1" y="170.4">TXD</text>
<text x="129.9" y="168.1">4</text>
<text x="129.9" y="169.7">1</text>
<text x="129.9" y="172.9">15</text>
<text x="216.4" y="168.1">2</text>
<text x="216.4" y="169.7">3</text>
<text x="216.4" y="171.3">4</text>
<text x="216.4" y="172.9">5</text>
<text x="112.6" y="179.4">11</text>
<text x="113.2" y="174.5">8</text>
<text x="117" y="175.2">DP</text>
<text x="122.2" y="175.2">CBUS1</text>
<text x="122.2" y="176.9">CBUS2</text>
<text x="122.2" y="178.5">CBUS3</text>
<text x="129.9" y="174.5">14</text>
<text x="129.9" y="176.1">7</text>
<text x="129.9" y="177.8">16</text>
<text x="216.4" y="174.5">6</text>
<text x="216.4" y="176.1">7</text>
<text x="216.4" y="177.8">8</text>
<text x="112.5" y="181">10</text>
<text x="117" y="181.7">3V3-OUT</text>
<text x="117" y="180.1">RESET</text>
<text x="112" y="187.4">5*2</text>
<text x="117" y="188.1">GND</text>
</g>
</svg>
